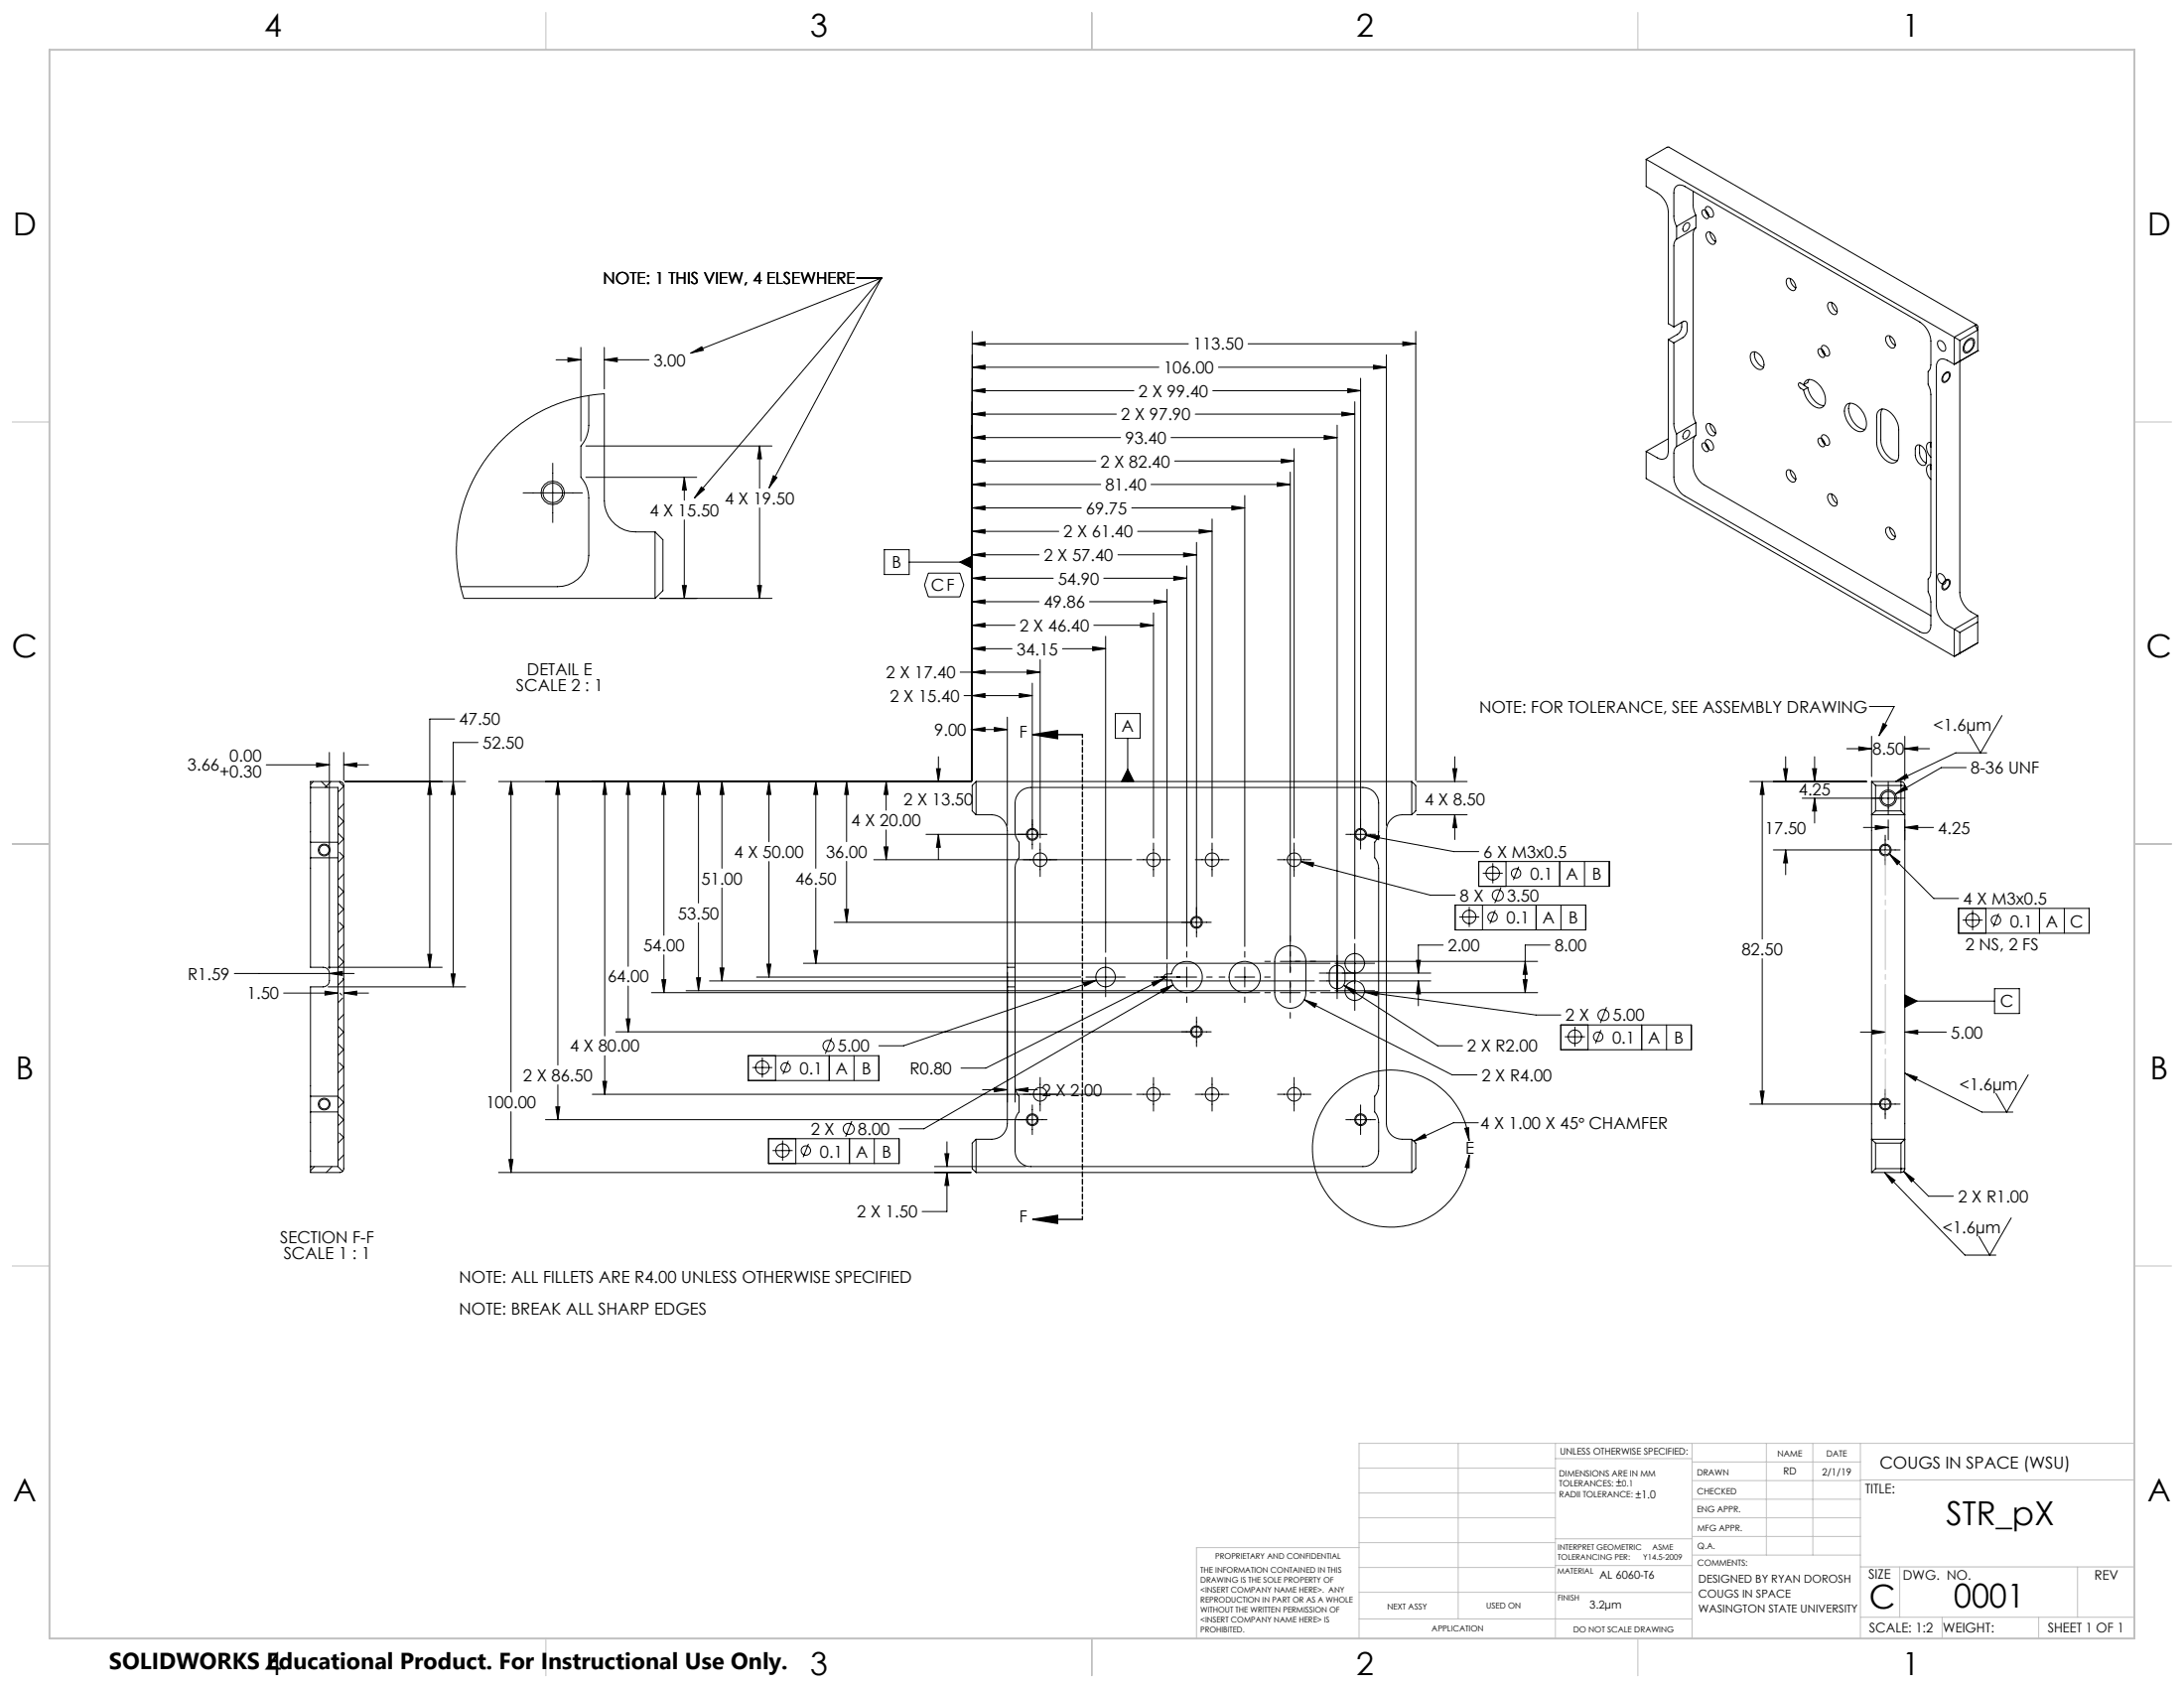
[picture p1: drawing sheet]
<svg xmlns="http://www.w3.org/2000/svg" width="559mm" height="432mm" viewBox="0 0 559 432" stroke-linecap="round" stroke-linejoin="round" font-family="sans-serif">
<g fill="none" stroke="#000" stroke-width=".25">
<path d="M421.2 40.7v7l2.8 1.6a6.3 6.3 0 0 1 2.9 4.9v28.6l1.4 .8M421.2 40.7l5.3-3 .5-.1 78.8 45.5M421.2 40.7l78.8 45.6M429 57.9l-.7-2.3v-6.3a1.72 1.72 0 0 1 .8-1.8 1.72 1.72 0 0 1 2 .2l60.1 34.7a6.5 6.5 0 0 1 2.8 4.9v6a2.05 2.05 0 0 1-.7 1.7v3.3l.6 1.3 .1 1.3v45.5a2.06 2.06 0 0 1-.7 1.7v3.3l.6 1.3 .1 1.3v5.9a1.73 1.73 0 0 1-.8 1.9 1.73 1.73 0 0 1-2-.2l-60.1-34.7a6 6 0 0 1-2.8-4.9v-6a2.06 2.06 0 0 1 .7-1.8M429 57.9v3.3M431.1 57.3a.68 .68 0 0 1 1-.2 .68 .68 0 0 1 .1 1l-.3 .6a.69 .69 0 0 1-.9 .6 .69 .69 0 0 1-.4-1zM433.2 48.9v4.2l.7 1.9M433.9 58.3a2.06 2.06 0 0 0-.7 1.8v45.7l.7 2.3M433.9 55v3.3M433.9 55l-4.9 2.9M433.9 58.3l-4.9 2.9M435.7 53.7a1.39 1.39 0 0 1 1.3 .8 1.39 1.39 0 0 1-.1 1.4 1.51 1.51 0 0 1-1.2-2.2z"/>
<path d="M436.5 53a1.36 1.36 0 0 1 1.8 1.2 .79 .79 0 0 1 .1 1 .79 .79 0 0 1-1 .3 2.01 2.01 0 0 1-.9-2.5zM436.5 53.9l.7 1.2M436.7 59.5a1.62 1.62 0 0 1 2.1 1.4l.1 .3a.85 .85 0 0 1-.2 1.2 .85 .85 0 0 1-1.2-.2 2.2 2.2 0 0 1-.8-2.7zM437.6 59.4a2.54 2.54 0 0 0 1.4 2.4M219.2 71.1h6.4M225.6 71.1l-28.8 53.7M225.6 71.1l-47.9 56.3M225.6 71.1l-48.9 19.2M429 61.2a2.06 2.06 0 0 0-.7 1.7v20.7M457.2 71.3a1.59 1.59 0 0 1 2.1 1.4l.1 .4a.84 .84 0 0 1-.2 1.1 .84 .84 0 0 1-1.2-.2 2.18 2.18 0 0 1-.8-2.7zM458.1 71.3a2.63 2.63 0 0 0 1.4 2.4M467.9 77.5a1.62 1.62 0 0 1 2 1.3l.1 .4a.84 .84 0 0 1-.2 1.2 .84 .84 0 0 1-1.2-.2 2.2 2.2 0 0 1-.7-2.7z"/>
<path d="M468.7 77.4a2.76 2.76 0 0 0 1.4 2.4M142.3 92h6.3M145.3 91.5l3.3 .5-3.3 .5zM148.6 88.9v23.9M154.6 92l3.3-.5v1zM154.6 88.9v10.6M154.6 92h11.5M176.7 90.3l2.9-1.6 .4 .9zM248.7 99.9l3.3-.5v1zM248.7 93.9l3.3-.5v1zM248.7 87.9l3.3-.5v1zM248.7 84.8v114.9"/>
<path d="M248.7 99.9h41.4M248.7 93.9h47.8M248.7 87.9h55.4M310.3 99.9h37.8M311.7 93.9h43M319.3 87.9h42.9M344.8 99.4l3.3 .5-3.3 .5zM348.1 96.8v120.4M351.4 93.4l3.3 .5-3.3 .5zM354.7 90.8v120.4M358.9 87.4l3.3 .5-3.3 .5zM362.2 84.8v114.9"/>
<path d="M426.9 86.9v28.6a1.73 1.73 0 0 1-.9 1.8 1.73 1.73 0 0 1-2-.2l-2.8-1.6M426.9 86.9l1.4 .8M428.3 87.7v21l.7 2.3M428.3 83.6l2.3-1.3a.7 .7 0 0 1 .7-.1 .7 .7 0 0 1 .4 .7v1.5a2.53 2.53 0 0 1-1.1 2l-2.3 1.3M430.3 82.5v1.1a2.53 2.53 0 0 1-1.1 1.9l-2.3 1.4M448.1 90.2a1.96 1.96 0 0 1 2.7 1.2 2.24 2.24 0 0 1 0 3 2.59 2.59 0 0 1-2.8-2.3l-.1-1.3zM449 90a3.6 3.6 0 0 0 2.2 3.9M461.5 98.5a1.63 1.63 0 0 1 2.6-1.1 5.6 5.6 0 0 1 2.7 6.3 2 2 0 0 1-3.2-.2l-1.2-1.4-.9-2.3M461.5 98.5l-1-.6-.3 .2v.5a1.97 1.97 0 0 0 1.3 1.2M461.5 98.5l1 .7M462.5 99.2a5.7 5.7 0 0 0 4 4.6h.2M462.5 99.2l-1 .6"/>
<path d="M462.8 97.1l-.3 .8-1 .6M465.4 89.3a1.38 1.38 0 0 1 1.3 .7 1.38 1.38 0 0 1-.1 1.4 1.51 1.51 0 0 1-1.2-2.1zM466.2 89.4l.7 1.2M466.3 88.4a1.68 1.68 0 0 1 1.5 .8 1.68 1.68 0 0 1 0 1.8 1.77 1.77 0 0 1-1.5-2.6zM482.7 86a1.62 1.62 0 0 1 2.1 1.4l.1 .4a.84 .84 0 0 1-.3 1.2 .84 .84 0 0 1-1.1-.3 2.09 2.09 0 0 1-.8-2.7zM483.5 85.9a2.76 2.76 0 0 0 1.4 2.5M495.9 87.3a1.36 1.36 0 0 1 1.8 1.2 .79 .79 0 0 1 .1 1 .79 .79 0 0 1-.9 .2 2.01 2.01 0 0 1-1-2.4zM497.3 95.8a.89 .89 0 0 1 .7-.7 .89 .89 0 0 1 .9 .4 1.99 1.99 0 0 1-1.7 2.3 1.42 1.42 0 0 1 .1-2zM497.7 95.6l.2-.1a.57 .57 0 0 1 .8 0 .57 .57 0 0 1 .1 .7 1.21 1.21 0 0 1-1.7 1.2v-.8zM500 93.2a5.7 5.7 0 0 0-3.1-1.4 1.77 1.77 0 0 0-1.5 2v61.2a6.2 6.2 0 0 0 2.9 4.9l1.7 1.1M500 86.3v6.9M500 86.3l1.4 .8"/>
<path d="M501.4 87.1v64.5a6.4 6.4 0 0 0 2.9 4.9l1.7 1M503.2 87.2a1.12 1.12 0 0 1 1.9-.2 2.75 2.75 0 0 1-2.2 3.3 1.63 1.63 0 0 1-.2-2.5zM503.2 87.5a.91 .91 0 0 1 1.2-.6 .91 .91 0 0 1 .5 1.2 2.08 2.08 0 0 1-1.9 1.9 1.7 1.7 0 0 1 .2-2.5zM505.3 83.2a.41 .41 0 0 1 .5-.1 .41 .41 0 0 1 .2 .5v6.1M505.3 83.2l.7 1.2-4.6 2.7M505.3 83.2l-5.3 3.1M506 89.7h.1M506 89.7l-6 3.5M141.4 118.5v15.2M149.9 114.1h47.6M150.6 101.2v7.6a8.1 8.1 0 0 1-2 5.3v8a8 8 0 0 1 2 5.3v14.7a8 8 0 0 1-8 8h-24.7M194.3 114.1l.5 3.3h-1z"/>
<path d="M194.3 114.1v10.8M248.7 117.9l3.3-.5v1zM248.7 105.9l3.3-.5v1zM248.7 111.9l3.3-.5v1zM248.7 117.9h31.7M248.7 105.9h36.9M248.7 111.9h38M299.6 111.9h42.5M300.6 117.9h30.5M305.8 105.9h40.8M327.8 117.4l3.3 .5-3.3 .5zM331.1 114.8v99.6"/>
<path d="M338.8 111.4l3.3 .5-3.3 .5zM342.1 108.8v146.7M343.3 105.4l3.3 .5-3.3 .5zM346.6 102.8v137.3M421.2 115.5v6.9l78.8 45.5M426.9 112.2l-5.7 3.3M429 111v3.2M431.1 110.4a.67 .67 0 0 1 1-.3 .67 .67 0 0 1 .1 1.1l-.3 .6a.68 .68 0 0 1-.9 .5 .68 .68 0 0 1-.4-.9zM433.9 111.4a2.06 2.06 0 0 0-.7 1.7v6a6.2 6.2 0 0 0 2.8 4.9l58 33.5M433.9 108.1v3.3M433.9 108.1l-4.9 2.9M433.9 111.4l-4.9 2.8"/>
<path d="M435.5 113.5a1.12 1.12 0 0 1 1.7 1.1 .69 .69 0 0 1-.4 1 .69 .69 0 0 1-.9-.6l-.5-.9zM436.5 112.6a1.47 1.47 0 0 1 1.9 1.5 .73 .73 0 0 1-.3 1 .73 .73 0 0 1-1-.3 1.88 1.88 0 0 1-.6-2.2zM436.5 113.5l.7 1.2M436.7 108.5a1.68 1.68 0 0 1 2.1 1.4l.1 .3a.85 .85 0 0 1-.2 1.2 .85 .85 0 0 1-1.2-.2 2.24 2.24 0 0 1-.8-2.7zM437.6 108.4a2.63 2.63 0 0 0 1.4 2.4M465.2 112.3a.84 .84 0 0 1 1.4 .4l.3 1a.53 .53 0 0 1-.2 .5 .53 .53 0 0 1-.6 0l-.5-.4-.4-.6zM466.2 111.4a1.39 1.39 0 0 1 1.9 1.3 .8 .8 0 0 1-.3 1.2 .8 .8 0 0 1-1.1-.4l-.7-1.4zM466.2 112.3l.7 1.2M472.5 103.5a2.42 2.42 0 0 1 3.3 .8 5.1 5.1 0 0 1 1.3 5.6 2.17 2.17 0 0 1-3.1-.4 5.9 5.9 0 0 1-1.9-5.3zM473.4 103.2a4.5 4.5 0 0 0 .8 4.8l1.3 1.2 .9 .5 .8 .1M480.8 105a2.49 2.49 0 0 1 3.3 .9l1.1 1.7 .6 1.8v7.1a1.77 1.77 0 0 1-1 1.9 1.77 1.77 0 0 1-2.1-.5 6.5 6.5 0 0 1-2.5-4.7v-6.6a1.99 1.99 0 0 1 .6-1.6zM481.6 104.6l-.4 1.4v6.6a5.6 5.6 0 0 0 4 5.2h.3"/>
<path d="M490.2 114.2a1.09 1.09 0 0 1 1.8 .2l.5 .7a5.4 5.4 0 0 1 .3 3.3 .86 .86 0 0 1-.6 .7 .86 .86 0 0 1-.9-.3l-.9-1.1a4.9 4.9 0 0 1-.3-3.3zM491.2 113.8l-.1 .4a4 4 0 0 0 .9 3.7l.9 .5M494 118.9a1.16 1.16 0 0 0-1.1 1.7l.3 .9 .8 1.2M494 113.1a1.14 1.14 0 0 0-1.1 1.7l.3 1 .8 1.1M494 113.2v1.2M494 119v1.1M133.8 126.1h15.2M149.9 122.1h28.4M167.6 136.1l-6.4-.1a8 8 0 0 1-6.6-7.9v-27.3l-2.8 .2-3.5 .6-5 1.4-4.4 2-5.4 3.2-4.4 3.7-2.3 2.4-2.4 3-3.2 5.2-1.6 3.5-.9 2.4-1.4 6.1-.5 5.4v2.8l.4 3.8 .4 2.4 1.1 4.2h48.9M167.6 136.1v17M167.6 136.1l2 2v13l-2 2M175.1 122.1l.5 3.3h-1z"/>
<path d="M175.1 122.1v5.9M175.1 133v20.1M179.5 124.6l.7 .6-2.5 2.2zM194.3 129.9v23.2M197.9 121.7l.9 .5-2 2.6zM248.7 135.9l3.3-.5v1.1zM248.7 123.9l3.3-.5v1zM248.7 129.9l3.3-.5v1.1zM248.7 135.9h22.2M248.7 123.9h32.9M248.7 129.9h27.9M289.6 129.9h28.9"/>
<path d="M291.1 135.9h19M294.5 123.9h35.6M306.1 138.7v101M306.8 135.4l3.3 .5-3.3 .6zM310.1 132.8v81.6M315.2 129.4l3.3 .5-3.3 .6zM318.5 126.8v115.3M326.8 123.4l3.3 .5-3.3 .5zM330.1 120.8v128M457.2 120.3a1.59 1.59 0 0 1 2.1 1.4l.1 .4a.84 .84 0 0 1-.2 1.1 .84 .84 0 0 1-1.2-.2 2.2 2.2 0 0 1-.8-2.7zM458.1 120.2a2.64 2.64 0 0 0 1.4 2.5M467.9 126.5a1.71 1.71 0 0 1 2.1 1.7 .85 .85 0 0 1-.2 1.1 .85 .85 0 0 1-1.2-.1 2.2 2.2 0 0 1-.7-2.7z"/>
<path d="M468.7 126.4a2.76 2.76 0 0 0 1.4 2.4M482.7 135a1.71 1.71 0 0 1 2.2 1.8 .85 .85 0 0 1-.3 1.1 .85 .85 0 0 1-1.1-.2 2.09 2.09 0 0 1-.8-2.7zM483.5 134.9a2.76 2.76 0 0 0 1.4 2.4M168.9 153.1h28.6M174.6 149.8h1l-.5 3.3zM193.8 149.8h1l-.5 3.3zM226.3 140.6h6.3v6.4h-6.3zM232.6 143.8h16.1M237.5 146.6h8.1l1 3-1 3.1h-8.1l-1-3.1zM245.6 143.8l3.1-1.6v3.2zM248.7 159.9l3.3-.5v1zM248.7 141.9l3.3-.5v1.1z"/>
<path d="M248.7 147.9l3.3-.5v1zM248.7 153.9l3.3-.5v1zM248.7 159.9h11M248.7 141.9h17.2M248.7 147.9h20.8M248.7 153.9h17.2M278.8 153.9h19.8M279.9 159.9h15.2M282.4 147.9h21.2M286 141.9h20.1M291.8 159.4l3.3 .5-3.3 .5zM295.1 156.8v57.6"/>
<path d="M295.3 153.4l3.3 .5-3.3 .5zM298.6 150.7v94.6M300.3 147.4l3.3 .5-3.3 .5zM302.8 141.4l3.3 .5-3.3 .6zM303.6 144.7v97.4M496 146.8a1.75 1.75 0 0 1 1.5 2.6 1.75 1.75 0 0 1-1.5-2.6zM497.4 148.7l.2-.1a.8 .8 0 0 1 1.1-.3 .8 .8 0 0 1 .2 1.2 1.39 1.39 0 0 1-1.9 1.2l-.1-.8zM497.7 148.7a.62 .62 0 0 1 .8-.2 .62 .62 0 0 1 .3 .8 1.17 1.17 0 0 1-1.7 1.2v-.9zM506 157.5v7M506 159.1l-4.6 2.7M506 157.5l-6 3.5M245.7 171.9h20.4"/>
<path d="M246.7 177.9h17.4M248.7 177.9l3.3-.5v1zM248.7 171.9l3.3-.5v1zM248.7 165.9l3.3-.5v1zM248.7 165.9h10.2M260.8 177.4l3.3 .5-3.3 .5zM262.8 171.4l3.3 .5-3.3 .5zM264.1 174.8v42.4M266.1 168.8v45.6M271.9 165.9h11M279.6 165.4l3.3 .5-3.3 .5zM282.9 162.8v80.8"/>
<path d="M500 161v6.9M500 161l1.4 .8M501.4 161.8v5.3M506 164.5l-6 3.4M68.1 195.7h16.2M80.2 199.9l-.8 .8M81 195.2l3.3 .5-3.3 .5zM82.2 199.9l1.5 1.5M84.3 192.5v55.3M84.7 199.9l-1.5 1.5M87.9 195.7l3.4-.5v1zM87.9 192.5v7.2"/>
<path d="M87.9 195.7h6.4M88.2 199.9h30.9M110 199.9l.5 3.3h-1.1zM116 199.9l.5 3.3h-1.1zM116.3 183.9h-6.3v63.5M122.3 189.9h-6.3v62.5M127.6 199.9h120.9M130.7 199.9l.5 3.3h-1zM130.7 199.9v79.5M142.7 199.9l.5 3.3h-1zM142.7 199.9v72.6M154.7 199.9l.5 3.3h-1z"/>
<path d="M154.7 199.9v65.1M160.7 199.9l.5 3.3h-1zM160.7 199.9v47.3M169.9 199.9l.5 3.3h-1.1zM169.9 199.9v39.4M178.7 199.9l.5 3.3h-1zM178.7 199.9v31.1M184.7 199.9l.5 3.3h-1zM184.7 199.9v22.2M196.7 199.9l.5 3.3h-1zM196.7 199.9v15.4M208.7 199.9l.5 3.3h-1z"/>
<path d="M208.7 199.9v22.2M216.6 199.9l.5 3.3h-1zM216.6 199.9v15.4M226.7 199.9l.5 3.3h-1zM226.7 199.9v7.4M239.6 196.6h1l-.5 3.3zM240.1 193.6v6.3M248.4 186.6h9.3M248.7 186.6l3.3-.5v1zM249.7 199.9l-1 1v6.5l1 1M249.7 199.9h111.5M249.7 199.9v8.5"/>
<path d="M254.4 186.1l3.3 .5-3.3 .5zM257.7 183.4v27.8M285.4 182.5h6.3v6.4h-6.3zM288.5 188.9v11M288.5 196.7l1.6 3.2h-3.2zM361.2 199.9l1 1v6.5l-1 1M361.2 199.9v8.5M362.5 199.9h12.9M371.7 196.6h1l-.5 3.3zM372.2 193.6v6.3M447.7 199.9h29.9M450.9 199.9v40.3"/>
<path d="M450.9 199.9l.5 3.3h-1zM456.4 196.6h1l-.5 3.3zM456.9 193.6v6.3M463.8 196.6h1l-.5 3.3zM464.3 193.6v6.3M472.5 191.5h6.4M475.6 191l3.3 .5-3.3 .5zM478.3 180.7h6.3l-3.8 7.5M478.9 199.9h7.5M478.9 199.9v8.5M478.9 199.9l1 1M478.9 188.3v10.3"/>
<path d="M481.8 185.1l.9 .4-1.9 2.7zM483.1 199.9v8.6M485 199.9l2.8-1.9 .4 1zM486.4 199.9a1.02 1.02 0 0 1 1 1M486.4 199.9v7.5M487.4 191.5l3.3-.5v1zM487.4 188.3v11.4M487.4 191.5h6.3M503.1 196.4h-6.4l-11.8 6.7M508.3 192.6h-7.9l-15.4 7.3M512.2 183.1l-5.5 9.5-2.7-4.8M79.4 201.4v-1.5h7.6a1.02 1.02 0 0 1 .9 1v98a.96 .96 0 0 1-.9 1h-7.6v-1.5"/>
<path d="M79.4 201.4v14M79.4 219.4v28h3.3a1.57 1.57 0 0 1 1.6 1.6M79.4 201.4h7.1v97M79.4 215.4v4M79.4 219.4h7.1M79.4 215.4h7.1M86.5 208.6l1.4 1.5-1.4 1.5M86.5 213.1l1.4 1.5-1.4 1.5M86.8 200l1.1 1.2-1.4 1.4M86.8 218l1.1 1.1-1.4 1.5M87.9 205.6l-1.4 1.6M223.6 219.9h66"/>
<path d="M226.2 216.6h1l-.5 3.3zM226.7 212.3v7.6M240.1 213.4l.5 3.3h-1zM240.1 213.4v6.4M249.7 208.4h4a4.1 4.1 0 0 1 4 4v35M266.1 215.7v8.5M267.9 213.4h-31M290.8 219.9h8.6M295.1 215.7v8.5M305.8 219.9h8.6M310.1 215.7v8.5M326.8 219.9h8.6"/>
<path d="M331.1 215.7v8.5M344.3 213.4h7.6M349.6 213.7l3.4 .1-.3 1zM349.6 213.7l22.4 4.1h6.4M361.2 208.4a6.3 6.3 0 0 0-5 1 3.8 3.8 0 0 0-1.5 3v75a4 4 0 0 0 4 4h2.5M362.5 208.4h12.9M372.2 208.4l.5 3.3h-1zM372.2 208.4v6.4M453.7 217.4h32.5M456.9 217.4v6.4M456.9 217.4l.5 3.3h-1zM464.3 204.2l.5 3.3h-1z"/>
<path d="M464.3 204.2v6.3M476.8 211.7h6.3M478.9 208.4v83M478.9 208.4h8.5M479.8 211.2l3.3 .5-3.3 .5zM479.9 200.9h7.5M479.9 207.4h6.5M479.9 207.4l-1 1M479.9 200.9v6.5M482.4 213.6v7.6M483.1 209.7v5.1M483.4 218.5l2.7 2-.7 .7z"/>
<path d="M483.4 218.5l11.4 11.3h6.3M484.9 203.1l2.6-2.1 .5 .9zM486.4 207.4l1 1M487.4 208.4v4M487.4 200.9v7.5M487.4 211.7l3.3-.5v1zM487.4 209.7v81.7M487.4 211.7h7.3M487.4 204.2h-26.3M86.5 226.6l1.4 1.5-1.4 1.5M86.5 231.1l1.4 1.5-1.4 1.5M86.8 235.9l1.1 1.2-1.4 1.5"/>
<path d="M87.9 223.6l-1.4 1.5M178.7 236v17.4M184.7 227.2v23.7M196.7 220.4v29.5M208.7 227.2v19.2M216.1 232.6h1l-.5 3.3zM216.6 220.3v15.6M309.9 235.9h-96.5M332.8 220.4l3.3 .3-.2 1zM332.8 220.4l33.2 8.6h6.3M372.3 231.5h33.4v6.4h-33.4zM373.3 234.6h5.2"/>
<path d="M375.9 232v5.1M378.4 220.4h33.4v6.3h-33.4zM379.3 231.5v6.4M379.4 223.4h5.1M382 220.8v5.2M382.6 232.8l-1.4 3.5M384 227l-1.6 4M385.3 220.4v6.3M388.6 221.7l-1.4 3.4M393 231.5v6.4M399.1 220.4v6.3M399.4 231.5v6.4"/>
<path d="M405.4 220.4v6.3M501.1 232.4h33.4v6.3h-33.4zM502.1 235.4h5.2M504.7 232.8v5.1M508.1 232.4v6.3M511.4 233.7l-1.4 3.4M521.8 232.4v6.3M528.2 232.4v6.3M60 249h30.6M72.6 254h13.9M83.1 253.5l3.4 .5-3.4 .6zM84 247.4h29.1"/>
<path d="M84 252.4h35.1M84.3 249v1.8a1.63 1.63 0 0 1-1.6 1.6h-3.3v28M84.3 249l3.3-.5v1zM86.5 244.5l1.4 1.6-1.4 1.4M87 254l.5 .5M87.7 255.3l-1.2 1.2M87.7 250.3l.2 .2-1.4 1.5M87.9 241.5l-1.4 1.6M87.9 259.5l-1.4 1.5M87.9 254l3.4-.5v1.1zM87.9 254h6.4M109.4 244.1h1.1l-.5 3.3z"/>
<path d="M115.4 249.1h1.1l-.5 3.3zM160.7 252.2v11.7M166.7 253.9h155.6M169.3 250.6h1.1l-.5 3.3zM169.9 244.3v9.6M175.5 253.4h164.8M178.2 250.1h1l-.5 3.3zM181.5 250.9h154.8M184.2 247.6h1l-.5 3.3zM193.6 249.9h83M196.2 246.6h1l-.5 3.3zM205.6 246.4h134.7"/>
<path d="M208.2 243.1h1l-.5 3.3zM257.7 248.7v38.7a4 4 0 0 1-4 4h-4M257.7 250.8v1.6h2v-1.6M257.7 247.4v1.6M257.7 247.4h2M259.7 247.4v-25.3a4.2 4.2 0 0 1 1-2.7v-4a4.2 4.2 0 0 1-1-2.6v-7.4a4 4 0 0 1 4-4h85a4 4 0 0 1 4 4v7.4a4.2 4.2 0 0 1-1 2.6v4a4.2 4.2 0 0 1 1 2.7v55.7a4.2 4.2 0 0 1-1 2.6v4a4.2 4.2 0 0 1 1 2.7v7.3a4 4 0 0 1-4 4h-85a4 4 0 0 1-4-4v-7.3a4.2 4.2 0 0 1 1-2.7v-4a4.2 4.2 0 0 1-1-2.6M259.7 247.4v1.6M259.7 248.7v33.2M277.2 251.3l3.3-.5-3 1.5zM277.8 249.9h10.1M280.5 250.8l-49.3 16.7h-6.3M282.9 244.9v10.1"/>
<path d="M294.7 251.3l3.2-1-2.8 1.9zM295.2 249.9h11M297 253.2l3.2-1.3-2.6 2.1zM297.9 250.3l-45.7 22.9h-6.3M298 249.4l.6-.3h1.1a4 4 0 0 1 6.2-2.5 4 4 0 0 1 0 6.6 4 4 0 0 1-6.2-2.5h-1.1a.78 .78 0 0 1-.7-.5 .78 .78 0 0 1 .1-.8zM298.6 246.6v6.7M300.2 251.9l-63.8 36.8h-6.4M303.6 243.4v1.5M303.6 247.4v5.1M303.6 255v1.5M308.7 249.9h1.5M311.9 249.9h1.5"/>
<path d="M315.9 249.9h5.1M318.5 243.4v1.5M318.5 247.4v5.1M318.5 255v1.5M323.6 249.9h1.4M323.6 253.9h1.4M323.6 245.9h1.4M327.4 243a4 4 0 0 1 4.3-.7 4 4 0 0 1 2.4 3.6v8a4 4 0 0 1-4 4 4 4 0 0 1-4-4v-8a3.9 3.9 0 0 1 1.3-2.9zM327.6 253.9h5.1M327.6 245.9h65.8M330.1 251v5.5M330.1 259v1.5"/>
<path d="M333.7 255.7l3.2 1.1-.5 .9zM333.7 255.7l37.8 19.3h6.4M335.2 253.9h1.5M337.6 250.9h9.1M337.6 248.9h28.5M337.9 253.9h55.5M340.6 247.6a1.99 1.99 0 0 1 2.2-.5 1.99 1.99 0 0 1 1.3 1.8 4 4 0 0 1-.5 3.4 2.03 2.03 0 0 1-2.2 .5 2.03 2.03 0 0 1-1.3-1.9 3.7 3.7 0 0 1 .5-3.3zM341.6 253.4h10.1M341.6 246.4h10.1M343.8 252l3.1 1.4-.6 .8zM343.8 252l24 15.5h6.4M346.6 241.4v17.1"/>
<path d="M347.9 250.9h18.2M349.1 253.8l3.4-.1-.2 1zM349.1 253.8l43.9 5.8h6.3M362.4 245.6h1l-.5 3.3zM362.9 250.9l.5 3.3h-1zM362.9 250.9v6.4M369.3 241.8h-6.4v7.1M389.7 250.6h1l-.5 3.3zM390.2 245.9l.5 3.3h-1zM396.6 241.8h-6.4v12.1M411.1 257.6l-1.6 4.1M450.9 245.3v37.1"/>
<path d="M487.4 254.5l3.1 1.6-3.1 1.6zM487.4 256.1h22.9M510.3 252.9h6.4v6.4h-6.4zM86.5 262.5l1.4 1.5-1.4 1.5M86.5 267l1.4 1.5-1.4 1.5M86.8 271.9l1.1 1.1-1.4 1.5M87.9 277.5l-1.4 1.5M142.7 277.5v8.9M151.6 279.9h138M154.2 276.6h1l-.5 3.3zM154.7 270.1v9.8M160.2 260.6h1l-.5 3.3z"/>
<path d="M191.5 270.1h33.4v6.3h-33.4zM192.5 273.1h5.1M195.1 270.5v5.2M198.4 270.1v6.3M201.7 271.4l-1.4 3.4M212.2 270.1v6.3M212.8 265.5l-1.6 4.1M218.5 270.1v6.3M251.4 278.8h6.3M254.4 278.3l3.3 .5-3.3 .5zM259.7 278.8l3.3-.5v1zM259.7 278.8h5.7"/>
<path d="M266.1 275.6v8.6M290.8 279.9h8.6M295.1 275.6v8.6M305.8 279.9h8.6M306.1 260.1v7.6M309.9 263.9h-152.3M310.1 275.6v8.6M326.8 279.9h8.6M331.1 275.6v8.6M399.3 262.2h33.5v6.3h-33.5zM400.4 265.2h5.1M402.9 262.6v5.2"/>
<path d="M406.3 262.2v6.3M409.6 263.5l-1.4 3.4M420.1 262.2v6.3M426.4 262.2v6.3M450.4 279.1h1l-.5 3.3zM476 264h6.4M479.1 263.5l3.3 .5-3.3 .5zM482.4 278.7v7.5M487.4 274.5l19.7 10h7.9M487.4 274.5l3.1 1.1-.4 .9zM487.4 264l3.3-.5v1zM487.4 264h10.6"/>
<path d="M518.9 275l-5.5 9.5-2.7-4.8M79.4 284.4v14M79.4 298.4h7.1M79.4 280.4v4M79.4 280.4h7.1M79.4 284.4h7.1M80.5 298.4l-1.1 1M84.9 298.4l-1.4 1.5M86.5 280.5l1.4 1.5-1.4 1.5M86.5 285l1.4 1.5-1.4 1.5M86.5 298.4l1.2 1.2M86.8 289.8l1.1 1.1-1.4 1.6"/>
<path d="M87.9 295.5l-1.4 1.4M127.6 299.9h120.9M130.2 296.6h1l-.5 3.3zM130.7 284.4v15.5M142.2 283.1h1l-.5 3.3zM196.6 291.3h33.4v6.3h-33.4zM197.7 294.3h5.1M200.2 291.7v5.2M203.6 291.3v6.3M206.9 292.6l-1.4 3.4M217.3 291.3v6.3M217.9 286.8l-1.5 4"/>
<path d="M223.7 291.3v6.3M239.1 298.4h23.4M241.8 295.1h1l-.5 3.3zM242.3 299.9l.5 3.3h-1zM242.3 299.9v10h-6.4M242.3 292.1v6.3M249.7 291.4l-1 1v6.5l1 1M249.7 299.9h111.5M249.7 291.4v8.5M264.1 282.6v7.6M267.9 286.4h-128.3M344.3 286.4h7.6"/>
<path d="M348.1 282.6v7.6M361.2 291.4l1 1v6.5l-1 1M361.2 291.4v8.5M361.7 291.9l2.8-1.8 .4 .9zM374.8 288.6l1-.1 .1 3.3zM375.9 291.8a20.1 20.1 0 0 0-30.7-15 20.1 20.1 0 0 0 .3 34.2 20.1 20.1 0 0 0 30.4-15.6M375.9 295.4v3.3l-1-.1zM378.2 287.2h-6.3l-10.2 4.7M478.9 299.9h7.5M478.9 291.4v8.5M478.9 291.4h8.5M478.9 291.4l1 1"/>
<path d="M479.9 292.4h6.5M479.9 298.9h7.5M479.9 292.4v6.5M479.9 298.9l-1 1M482.2 299.9l20.5 21.2h8M482.2 299.9l2.7 2-.8 .7zM486.2 282.4h-38.5M486.4 292.4v7.5M487.1 299.6l2.7 2-.7 .7zM487.1 299.6l6.3 6.4h6.4M487.4 298.9a.96 .96 0 0 1-1 1M487.4 291.4v7.5"/>
<path d="M487.4 291.4l-1 1M514.6 311.5l-5.5 9.6-2.8-4.8"/>
<circle cx="141.4" cy="126.1" r="3"/>
<circle cx="141.4" cy="126.1" r="2.5"/>
<circle cx="82.9" cy="217.4" r="1.51"/>
<circle cx="83" cy="217.4" r="1.25"/>
<circle cx="264.1" cy="213.4" r="1.25"/>
<circle cx="264.1" cy="213.4" r="1.49"/>
<circle cx="266.1" cy="219.9" r="1.75"/>
<circle cx="295.1" cy="219.9" r="1.75"/>
<circle cx="310.1" cy="219.9" r="1.77"/>
<circle cx="331.1" cy="219.9" r="1.76"/>
<circle cx="348.1" cy="213.4" r="1.27"/>
<circle cx="348.1" cy="213.4" r="1.49"/>
<circle cx="482.4" cy="217.4" r="1.24"/>
<circle cx="482.4" cy="217.4" r="1.5"/>
<circle cx="483.1" cy="204.2" r="2.08"/>
<circle cx="483.1" cy="204.2" r="1.73"/>
<circle cx="306.1" cy="235.9" r="1.25"/>
<circle cx="306.1" cy="235.9" r="1.51"/>
<circle cx="375.9" cy="234.6" r="1.71"/>
<circle cx="381.9" cy="234.5" r="1.2"/>
<circle cx="381.9" cy="223.4" r="1.72"/>
<circle cx="383.2" cy="229" r="1.4"/>
<circle cx="387.9" cy="223.4" r="1.2"/>
<circle cx="504.7" cy="235.4" r="1.71"/>
<circle cx="510.7" cy="235.4" r="1.2"/>
<circle cx="282.9" cy="249.9" r="2.5"/>
<circle cx="318.5" cy="249.9" r="4"/>
<circle cx="346.6" cy="246.4" r="2.51"/>
<circle cx="346.6" cy="253.4" r="2.5"/>
<circle cx="410.2" cy="259.7" r="1.41"/>
<circle cx="195.1" cy="273.1" r="1.72"/>
<circle cx="201" cy="273.1" r="1.2"/>
<circle cx="212" cy="267.5" r="1.42"/>
<circle cx="266.1" cy="279.9" r="1.74"/>
<circle cx="295.1" cy="279.9" r="1.74"/>
<circle cx="306.1" cy="263.9" r="1.5"/>
<circle cx="306.1" cy="263.9" r="1.24"/>
<circle cx="310.1" cy="279.9" r="1.76"/>
<circle cx="331.1" cy="279.9" r="1.75"/>
<circle cx="403" cy="265.2" r="1.72"/>
<circle cx="408.9" cy="265.2" r="1.2"/>
<circle cx="82.9" cy="282.4" r="1.51"/>
<circle cx="82.9" cy="282.4" r="1.24"/>
<circle cx="200.2" cy="294.3" r="1.71"/>
<circle cx="206.2" cy="294.3" r="1.2"/>
<circle cx="217.2" cy="288.8" r="1.42"/>
<circle cx="264.1" cy="286.4" r="1.24"/>
<circle cx="264.1" cy="286.4" r="1.48"/>
<circle cx="348.1" cy="286.4" r="1.48"/>
<circle cx="348.1" cy="286.4" r="1.26"/>
<circle cx="482.4" cy="282.4" r="1.24"/>
<circle cx="482.4" cy="282.4" r="1.5"/>
</g>
<path d="M264.2 187.9l6.4-1v2zM264.2 187.9h12.7M264.2 311.9l6.4-1v2zM264.2 311.9h12.7" fill="none" stroke="#000" stroke-width=".35"/>
<path d="M276.9 187.9v124" fill="none" stroke="#000" stroke-width=".35" stroke-dasharray="1.3 .6" stroke-dashoffset=".5"/>
<path d="M482.4 217.4v65" fill="none" stroke="#c0c0c0" stroke-width=".25" stroke-dasharray="15.2 1.3 1.3 1.3" stroke-dashoffset="3.7"/>
<g fill="none" stroke="#c0c0c0" stroke-width=".25">
<path d="M139.7 3.2v9.5M279.4 3.2v9.5M419.1 3.2v9.5M3.1 107.9h9.6M546.1 107.9h9.5M3.1 215.9h9.6M546.1 215.9h9.5M3.1 323.8h9.6M546.1 323.8h9.5M347.7 375.6h50.3M373.1 369.2v44.9M398 369.2v49.9"/>
<path d="M398 373.1h34.9M432.9 369.2v49.9M432.9 378.7h43.1M432.9 374h43.1M451.9 369.2v28.6M463.8 369.2v28.6M476 369.2v49.9M476 378.6h70.1M546.1 369.2h-198.4v49.9M347.7 394.6h50.3M347.7 388.3h50.3M347.7 381.9h50.3"/>
<path d="M347.7 395.9h-41.6v23.2M398 393.6h35M432.9 383.5h43.1M432.9 388.3h43.1M432.9 393h43.1M433 397.8h43M139.7 419.1v9.6M279.4 419.1v9.6M347.7 414.1h85.2M347.7 401h50.3M347.7 407.3h50.3M398 407.4h34.9"/>
<path d="M398 400.5h35M419.1 419.1v9.6M476 413.7h70.1M476 400.8h70.1M486.1 400.8v12.9M496.9 413.7v5.4M521.6 413.7v5.4M531.6 400.8v12.9"/>
</g>
<path d="M12.7 12.7h533.4v406.4h-533.4z" fill="none" stroke="#c0c0c0" stroke-width=".5"/>
<g fill="#000">
<path d="M264.2 187.9l6.4-1v2zM264.2 311.9l6.4-1v2z"/>
<path d="M288.5 196.7l1.6 3.2h-3.2zM245.6 143.8l3.1 1.6v-3.2zM487.4 254.5l3.1 1.6-3.1 1.6z"/>
<path d="M332.8 220.4l3.1 1.3 .2-1zM130.7 199.9l.5 3.3h-1zM130.2 296.6h1l-.5 3.3zM254.4 278.3l3.3 .5-3.3 .5zM259.7 278.8l3.3-.5v1zM372.2 208.4l.5 3.3h-1zM371.7 196.6h1l-.5 3.3zM248.7 186.6l3.3-.5v1zM254.4 186.1l3.3 .5-3.3 .5zM248.7 177.9l3.3-.5v1zM260.8 177.4l3.3 .5-3.3 .5zM248.7 171.9l3.3-.5v1zM262.8 171.4l3.3 .5-3.3 .5zM248.7 159.9l3.3-.5v1zM291.8 159.4l3.3 .5-3.3 .5zM248.7 135.9l3.3-.5v1.1zM306.8 135.4l3.3 .5-3.3 .6zM248.7 117.9l3.3-.5v1zM327.8 117.4l3.3 .5-3.3 .5zM248.7 99.9l3.3-.5v1zM344.8 99.4l3.3 .5-3.3 .5zM240.1 213.4l.5 3.3h-1zM239.6 196.6h1l-.5 3.3zM226.7 199.9l.5 3.3h-1zM226.2 216.6h1l-.5 3.3zM216.6 199.9l.5 3.3h-1zM216.1 232.6h1l-.5 3.3zM196.7 199.9l.5 3.3h-1zM196.2 246.6h1l-.5 3.3zM279.6 165.4l3.3 .5-3.3 .5zM248.7 165.9l3.3-.5v1zM248.7 141.9l3.3-.5v1.1zM302.8 141.4l3.3 .5-3.3 .6zM349.1 253.8l3.2 .9 .2-1zM154.2 276.6h1l-.5 3.3zM154.7 199.9l.5 3.3h-1zM142.7 199.9l.5 3.3h-1zM142.2 283.1h1l-.5 3.3zM160.7 199.9l.5 3.3h-1zM160.2 260.6h1l-.5 3.3zM389.7 250.6h1l-.5 3.3zM390.2 245.9l.5 3.3h-1zM362.9 250.9l.5 3.3h-1zM362.4 245.6h1l-.5 3.3zM333.7 255.7l2.7 2 .5-.9zM343.8 252l2.5 2.2 .6-.8zM294.7 251.3l.4 .9 2.8-1.9zM297 253.2l.6 .8 2.6-2.1zM169.3 250.6h1.1l-.5 3.3zM169.9 199.9l.5 3.3h-1.1zM184.2 247.6h1l-.5 3.3zM184.7 199.9l.5 3.3h-1zM178.2 250.1h1l-.5 3.3zM178.7 199.9l.5 3.3h-1zM208.7 199.9l.5 3.3h-1zM208.2 243.1h1l-.5 3.3zM343.3 105.4l3.3 .5-3.3 .5zM248.7 105.9l3.3-.5v1zM338.8 111.4l3.3 .5-3.3 .5zM248.7 111.9l3.3-.5v1zM326.8 123.4l3.3 .5-3.3 .5zM248.7 123.9l3.3-.5v1zM315.2 129.4l3.3 .5-3.3 .6zM248.7 129.9l3.3-.5v1.1zM300.3 147.4l3.3 .5-3.3 .5zM248.7 147.9l3.3-.5v1zM295.3 153.4l3.3 .5-3.3 .5zM248.7 153.9l3.3-.5v1zM349.6 213.7l3.1 1.1 .3-1zM277.2 251.3l.3 1 3-1.5zM248.7 93.9l3.3-.5v1zM351.4 93.4l3.3 .5-3.3 .5zM241.8 295.1h1l-.5 3.3zM242.3 299.9l.5 3.3h-1zM248.7 87.9l3.3-.5v1zM358.9 87.4l3.3 .5-3.3 .5zM487.1 299.6l2 2.7 .7-.7zM464.3 204.2l.5 3.3h-1zM463.8 196.6h1l-.5 3.3zM483.4 218.5l2 2.7 .7-.7zM484.9 203.1l3.1-1.2-.5-.9zM475.6 191l3.3 .5-3.3 .5zM487.4 191.5l3.3-.5v1zM487.4 211.7l3.3-.5v1zM479.8 211.2l3.3 .5-3.3 .5zM193.8 149.8h1l-.5 3.3zM194.3 114.1l.5 3.3h-1zM174.6 149.8h1l-.5 3.3zM175.1 122.1l.5 3.3h-1zM145.3 91.5l3.3 .5-3.3 .5zM154.6 92l3.3-.5v1zM83.1 253.5l3.4 .5-3.4 .6zM87.9 254l3.4-.5v1.1zM110 199.9l.5 3.3h-1.1zM109.4 244.1h1.1l-.5 3.3zM116 199.9l.5 3.3h-1.1zM115.4 249.1h1.1l-.5 3.3zM84.3 249l3.3 .5v-1zM81 195.2l3.3 .5-3.3 .5zM87.9 195.7l3.4-.5v1z"/>
<path d="M479.1 263.5l3.3 .5-3.3 .5zM487.4 264l3.3-.5v1z"/>
<path d="M361.7 291.9l2.8-1.8 .4 .9zM485 199.9l2.8-1.9 .4 1zM487.4 274.5l3.1 1.1-.4 .9zM482.2 299.9l2.7 2-.8 .7zM481.8 185.1l.9 .4-1.9 2.7zM197.9 121.7l.9 .5-2 2.6zM179.5 124.6l.7 .6-2.5 2.2zM176.7 90.3l2.9-1.6 .4 .9z"/>
<path d="M374.8 288.6l1-.1 .1 3.3zM375.9 295.4v3.3l-1-.1z"/>
<path d="M450.4 279.1h1l-.5 3.3zM450.9 199.9l.5 3.3h-1zM456.9 217.4l.5 3.3h-1zM456.4 196.6h1l-.5 3.3z"/>
</g>
<g font-size="8.5">
<text x="497.9" y="390.1">STR_pX</text>
<text x="478.3" y="411.4">C</text>
<text x="499.9" y="411.3">0001</text>
</g>
<g font-size="8.1">
<text x="67.6" y="9.3">4</text>
<text x="207.3" y="9.3">3</text>
<text x="347" y="9.3">2</text>
<text x="486.7" y="9.3">1</text>
<text x="3.3" y="60.1">D</text>
<text x="549.4" y="60.1">D</text>
<text x="3" y="168">C</text>
<text x="549.1" y="168">C</text>
<text x="4" y="276">B</text>
<text x="550.1" y="276">B</text>
<text x="3.3" y="383.9">A</text>
<text x="549.4" y="383.9">A</text>
<text x="67.6" y="428.4">4</text>
<text x="207.3" y="428.4">3</text>
<text x="347" y="428.4">2</text>
<text x="486.7" y="428.4">1</text>
</g>
<text font-size="5.9" x="27.9" y="427">SOLIDWORKS Educational Product. For Instructional Use Only.</text>
<g font-size="4.2">
<text x="154.3" y="72.7">NOTE: 1 THIS VIEW, 4 ELSEWHERE</text>
<text x="305.3" y="89.5">113.50</text>
<text x="167.2" y="93.6">3.00</text>
<text x="297.7" y="95.5">106.00</text>
<text x="291.3" y="101.5">2 X 99.40</text>
<text x="286.8" y="107.5">2 X 97.90</text>
<text x="287.9" y="113.5">93.40</text>
<text x="281.6" y="119.5">2 X 82.40</text>
<text x="282.8" y="125.5">81.40</text>
<text x="185.4" y="129">4 X 19.50</text>
<text x="277.8" y="131.5">69.75</text>
<text x="166.2" y="132.1">4 X 15.50</text>
<text x="272.1" y="137.5">2 X 61.40</text>
<text x="267" y="143.5">2 X 57.40</text>
<text x="228.3" y="145.4">B</text>
<text x="270.7" y="149.5">54.90</text>
<text x="238.2" y="151.1">CF</text>
<text x="267.1" y="155.5">49.86</text>
<text x="260.9" y="161.5">2 X 46.40</text>
<text x="260.1" y="167.5">34.15</text>
<text x="134.9" y="172.6">DETAIL E</text>
<text x="226.7" y="173.5">2 X 17.40</text>
<text x="132.1" y="176.8">SCALE 2 : 1</text>
<text x="227.7" y="179.5">2 X 15.40</text>
<text x="117.5" y="185.5">47.50</text>
<text x="378.5" y="182.3">NOTE: FOR TOLERANCE, SEE ASSEMBLY DRAWING</text>
<text x="123.5" y="191.5">52.50</text>
<text x="239.1" y="188.2">9.00</text>
<text x="260.8" y="188.7">F</text>
<text x="287" y="187.3">A</text>
<text x="494.7" y="186.9">&lt;1.6µm</text>
<text x="48" y="197">3.66</text>
<text x="58.7" y="194.7">0.00</text>
<text x="479.1" y="193.1">8.50</text>
<text x="504.2" y="197.9">8-36 UNF</text>
<text x="56.2" y="198.8">+0.30</text>
<text x="460.2" y="203.4">4.25</text>
<text x="231.2" y="205.9">2 X 13.50</text>
<text x="364.5" y="205.9">4 X 8.50</text>
<text x="217.8" y="211.4">4 X 20.00</text>
<text x="451.6" y="213.3">17.50</text>
<text x="495.9" y="213.3">4.25</text>
<text x="187.8" y="219.4">4 X 50.00</text>
<text x="211.3" y="219.4">36.00</text>
<text x="379.5" y="219.4">6 X M3x0.5</text>
<text x="179.5" y="226.2">51.00</text>
<text x="203.5" y="226.2">46.50</text>
<text x="391.5" y="225.1">0.1</text>
<text x="400.7" y="225.1">A</text>
<text x="407.4" y="225.1">B</text>
<text x="373.5" y="230.6">8 X</text>
<text x="385.6" y="230.6">3.50</text>
<text x="502.3" y="231.4">4 X M3x0.5</text>
<text x="173.5" y="235.1">53.50</text>
<text x="385.5" y="236.3">0.1</text>
<text x="394.7" y="236.3">A</text>
<text x="401.4" y="236.3">B</text>
<text x="514.3" y="237.1">0.1</text>
<text x="523.5" y="237.1">A</text>
<text x="529.7" y="237.1">C</text>
<text x="164.6" y="243.3">54.00</text>
<text x="370.4" y="243.3">2.00</text>
<text x="397.8" y="243.3">8.00</text>
<text x="445.6" y="244.3">82.50</text>
<text x="502.8" y="243.1">2 NS, 2 FS</text>
<text x="48" y="250.6">R1.59</text>
<text x="155.5" y="251.3">64.00</text>
<text x="63.2" y="255.6">1.50</text>
<text x="511.8" y="257.7">C</text>
<text x="400.5" y="261.2">2 X</text>
<text x="412.6" y="261.2">5.00</text>
<text x="145.8" y="269.1">4 X 80.00</text>
<text x="214.3" y="269.1">5.00</text>
<text x="375.4" y="269.1">2 X R2.00</text>
<text x="412.5" y="266.9">0.1</text>
<text x="421.7" y="266.9">A</text>
<text x="428.4" y="266.9">B</text>
<text x="499.2" y="265.6">5.00</text>
<text x="204.6" y="274.8">0.1</text>
<text x="213.8" y="274.8">A</text>
<text x="220.5" y="274.8">B</text>
<text x="232.8" y="274.8">R0.80</text>
<text x="133.8" y="276.5">2 X 86.50</text>
<text x="266.6" y="280.4">2 X 2.00</text>
<text x="379.1" y="276.5">2 X R4.00</text>
<text x="501.4" y="278.8">&lt;1.6µm</text>
<text x="124.3" y="283.5">100.00</text>
<text x="207.4" y="290.3">2 X</text>
<text x="219.5" y="290.3">8.00</text>
<text x="378.8" y="288.7">4 X 1.00 X 45° CHAMFER</text>
<text x="209.8" y="296.1">0.1</text>
<text x="219" y="296.1">A</text>
<text x="225.7" y="296.1">B</text>
<text x="375" y="295.1">E</text>
<text x="219.3" y="311.5">2 X 1.50</text>
<text x="501" y="307.6">2 X R1.00</text>
<text x="71.7" y="317.9">SECTION F-F</text>
<text x="260.8" y="312.7">F</text>
<text x="497.1" y="315.4">&lt;1.6µm</text>
<text x="72.6" y="322.1">SCALE 1 : 1</text>
<text x="117.5" y="328">NOTE: ALL FILLETS ARE R4.00 UNLESS OTHERWISE SPECIFIED</text>
<text x="117.5" y="336.4">NOTE: BREAK ALL SHARP EDGES</text>
<text x="480.9" y="375.6">COUGS IN SPACE (WSU)</text>
</g>
<g font-size="3.4">
<text x="477.2" y="381.9">TITLE:</text>
<text x="478.1" y="404">SIZE</text>
<text x="486.9" y="404">DWG. NO.</text>
<text x="535.9" y="404.1">REV</text>
<text x="478.2" y="417.6">SCALE: 1:2</text>
<text x="497.1" y="417.7">WEIGHT:</text>
<text x="523.9" y="417.6">SHEET 1 OF 1</text>
</g>
<g font-size="2.8">
<text x="413.5" y="380.3">±</text>
<text x="418.5" y="383.2">±1.0</text>
<text x="409.2" y="403.9">AL 6060-T6</text>
<text x="434.5" y="404.9">DESIGNED BY RYAN DOROSH</text>
<text x="406.7" y="411.5">3.2µm</text>
<text x="434.5" y="408.8">COUGS IN SPACE</text>
<text x="434.5" y="412.6">WASINGTON STATE UNIVERSITY</text>
</g>
<g font-size="2.5">
<text x="456.3" y="377.2">RD</text>
<text x="466.2" y="377.3">2/1/19</text>
</g>
<text font-size="2.4" x="399.2" y="372.1">UNLESS OTHERWISE SPECIFIED:</text>
<g font-size="2.2">
<text x="398.9" y="377.7">DIMENSIONS ARE IN MM</text>
<text x="434.2" y="377.3">DRAWN</text>
<text x="454.8" y="372.5">NAME</text>
<text x="467.3" y="372.6">DATE</text>
<text x="398.9" y="380.3">TOLERANCES:</text>
<text x="398.9" y="383.1">RADII TOLERANCE:</text>
<text x="415" y="380.3">0.1</text>
<text x="434.3" y="382.2">CHECKED</text>
<text x="434.2" y="386.9">ENG APPR.</text>
<text x="434.3" y="391.6">MFG APPR.</text>
<text x="434.3" y="396.3">Q.A.</text>
<text x="434.3" y="400.5">COMMENTS:</text>
</g>
<g font-size="2.1">
<text x="354.9" y="411.6">NEXT ASSY</text>
<text x="380.3" y="411.6">USED ON</text>
<text x="366.3" y="417.4">APPLICATION</text>
<text x="402.5" y="417.5">DO NOT SCALE DRAWING</text>
</g>
<g font-size="2">
<text x="310.9" y="398.8">PROPRIETARY AND CONFIDENTIAL</text>
<text x="398.6" y="396.5">INTERPRET GEOMETRIC</text>
<text x="398.6" y="399">TOLERANCING PER:</text>
<text x="420.4" y="399">Y14.5-2009</text>
<text x="422.8" y="396.5">ASME</text>
<text x="307.2" y="402.4">THE INFORMATION CONTAINED IN THIS</text>
<text x="307.2" y="404.9">DRAWING IS THE SOLE PROPERTY OF</text>
<text x="307.2" y="407.5">&lt;INSERT COMPANY NAME HERE&gt;. ANY</text>
<text x="398.5" y="402.6">MATERIAL</text>
<text x="307.2" y="410">REPRODUCTION IN PART OR AS A WHOLE</text>
<text x="307.2" y="412.5">WITHOUT THE WRITTEN PERMISSION OF</text>
<text x="398.5" y="409.4">FINISH</text>
<text x="307.2" y="415">&lt;INSERT COMPANY NAME HERE&gt; IS</text>
<text x="307.2" y="417.6">PROHIBITED.</text>
</g>
</svg>
